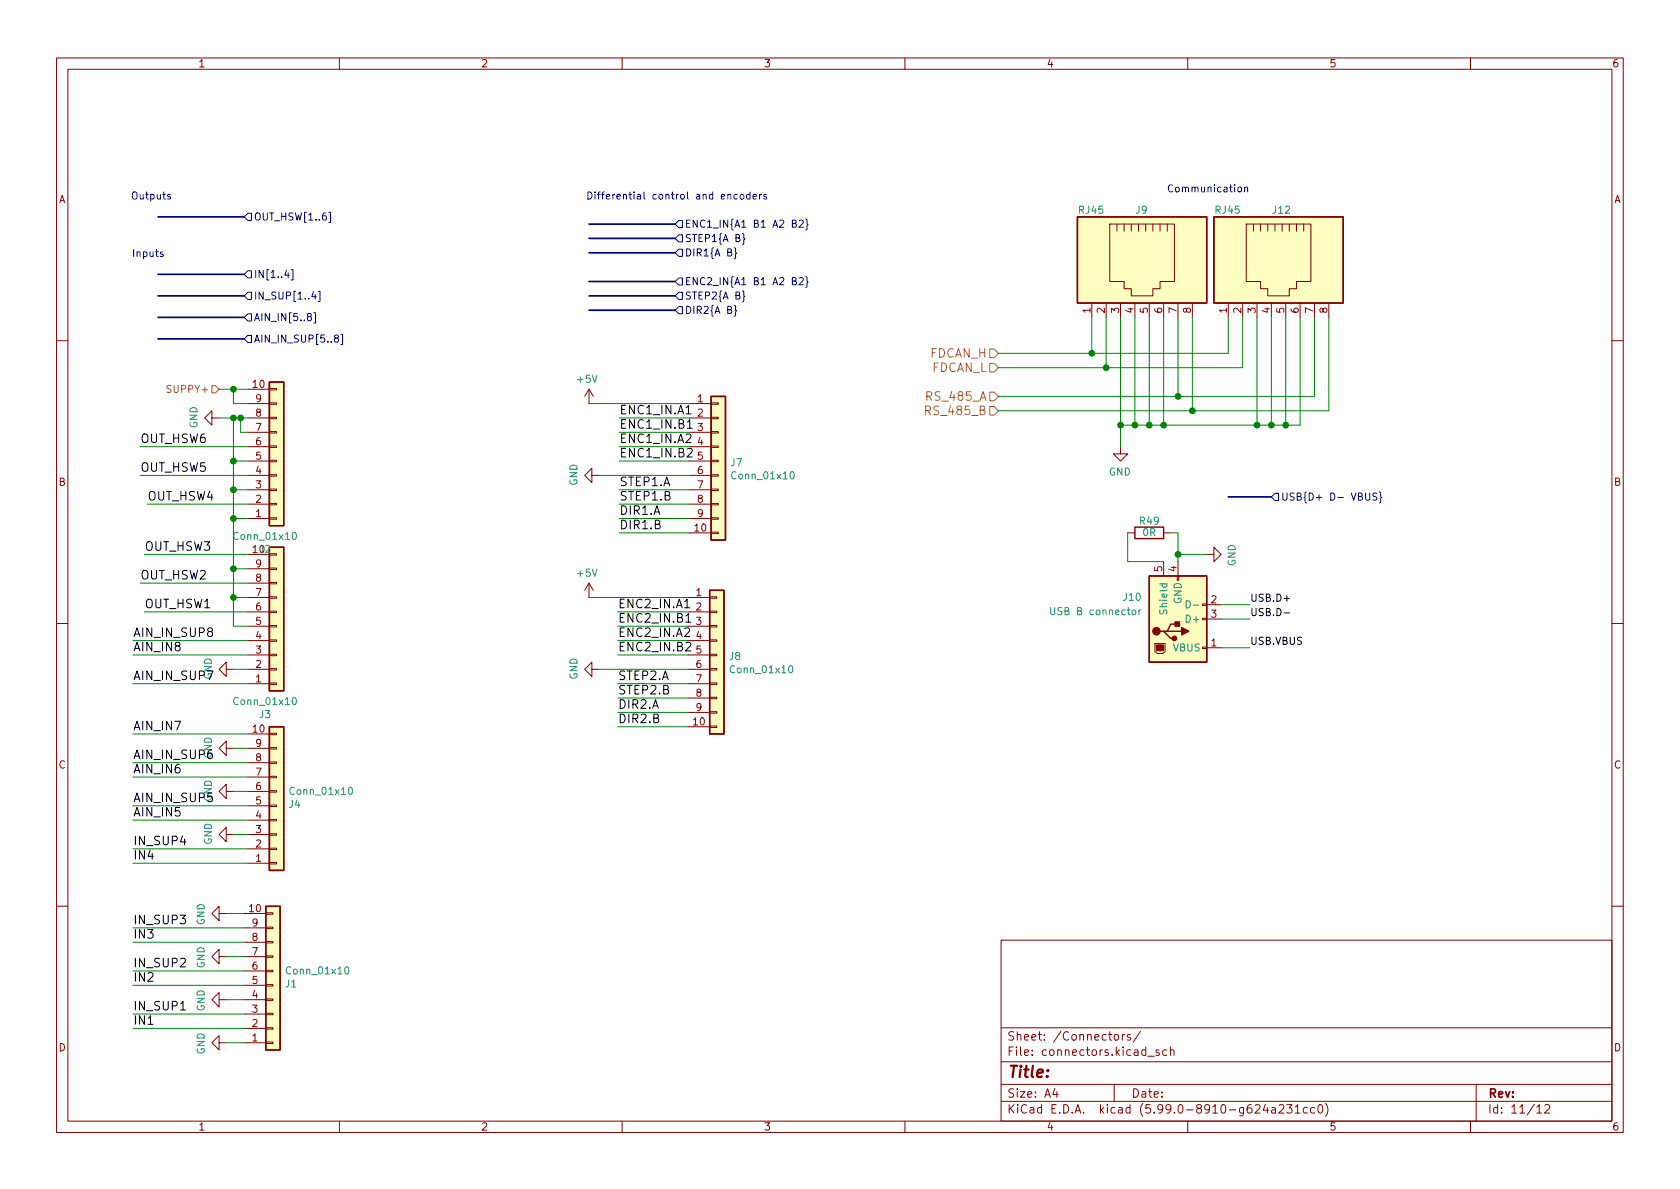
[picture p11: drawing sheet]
<svg xmlns="http://www.w3.org/2000/svg" width="297mm" height="210mm" viewBox="0 0 297 210" stroke-linecap="round" stroke-linejoin="round" font-family="sans-serif">
<g fill="none" stroke="#840000" stroke-width=".18">
<path d="M10 10.2h277v190.1h-277zM12 12.2h273v186.1h-273zM60 10.2v2M110 10.2v2M160 10.2v2M210 10.2v2M260 10.2v2M196.2 39.6h11.4v10.2h-2.5v1.2h-1.3v1.3h-3.8v-1.3h-1.2v-1.2h-2.6zM197.5 39.6v1.3M198.8 39.6v1.3M200 39.6v1.3M201.3 39.6v1.3"/>
<path d="M202.6 39.6v1.3M203.8 39.6v1.3M205.1 39.6v1.3M206.4 39.6v1.3M220.3 39.6h11.5v10.2h-2.6v1.2h-1.2v1.3h-3.8v-1.3h-1.3v-1.2h-2.6zM221.6 39.6v1.3M222.9 39.6v1.3M224.2 39.6v1.3M225.4 39.6v1.3M226.7 39.6v1.3M228 39.6v1.3M229.2 39.6v1.3"/>
<path d="M230.5 39.6v1.3M193 53.6v2.5M195.6 53.6v2.5M198.1 53.6v2.5M200.7 53.6v2.5M203.2 53.6v2.5M205.7 53.6v2.5M208.3 53.6v2.5M210.8 53.6v2.5M217.2 53.6v2.5M219.7 53.6v2.5M222.2 53.6v2.5"/>
<path d="M224.8 53.6v2.5M227.3 53.6v2.5M229.9 53.6v2.5M232.4 53.6v2.5M234.9 53.6v2.5M10 60.2h2M37.5 73.9v1.3l-1.3-1.3 1.3-1.3v1.3h1.2M43.8 68.8h3.8M43.8 79h3.8M43.8 76.4h3.8M43.8 73.9h3.8M43.8 71.4h3.8"/>
<path d="M47.6 68.7h1.3v.3h-1.3zM47.6 71.2h1.3v.3h-1.3zM47.6 73.8h1.3v.2h-1.3zM47.6 76.3h1.3v.3h-1.3zM47.6 78.9h1.3v.2h-1.3zM104.1 68.8l.8 1.3M104.1 68.8v2.6M104.1 68.8l-.7 1.3M121.9 79h3.8M121.9 76.4h3.8M121.9 73.9h3.8M121.9 71.4h3.8"/>
<path d="M125.7 78.9h1.3v.2h-1.3zM125.7 76.3h1.3v.3h-1.3zM125.7 73.8h1.3v.2h-1.3zM125.7 71.2h1.3v.3h-1.3zM198.1 79v1.3h-1.3l1.3 1.2 1.3-1.2h-1.3M285 60.2h2M43.8 98h3.8M43.8 91.7h3.8M43.8 89.1h3.8M43.8 86.6h3.8M43.8 84.1h3.8M43.8 81.5h3.8"/>
<path d="M47.6 97.9h1.3v.3h-1.3zM47.6 81.4h1.3v.3h-1.3zM47.6 83.9h1.3v.3h-1.3zM47.6 86.5h1.3v.2h-1.3zM47.6 89h1.3v.3h-1.3zM47.6 91.6h1.3v.2h-1.3zM104.6 84.1v1.2l-1.2-1.2 1.2-1.3v1.3h1.3M121.9 91.7h3.8M121.9 89.1h3.8M121.9 86.6h3.8M121.9 84.1h3.8M121.9 81.5h3.8"/>
<path d="M121.9 94.2h3.8M125.7 94.1h1.3v.3h-1.3zM125.7 91.6h1.3v.2h-1.3zM125.7 89h1.3v.3h-1.3zM125.7 86.5h1.3v.2h-1.3zM125.7 83.9h1.3v.3h-1.3zM125.7 81.4h1.3v.3h-1.3zM199.4 94.2h1.3M205.7 99.3v2.5M205.7 94.2h1.3M208.3 99.3v2.5M213.4 98h1.2v1.3l1.3-1.3-1.3-1.2v1.2"/>
<path d="M10 110.2h2M40 118.4v1.2l-1.3-1.2 1.3-1.3v1.3h1.3M43.8 118.4h3.8M43.8 115.8h3.8M43.8 113.3h3.8M43.8 110.7h3.8M43.8 108.2h3.8M43.8 105.7h3.8M43.8 103.1h3.8M43.8 100.6h3.8M47.6 100.5h1.3v.2h-1.3zM47.6 103h1.3v.2h-1.3z"/>
<path d="M47.6 105.5h1.3v.3h-1.3zM47.6 108.1h1.3v.2h-1.3zM47.6 110.6h1.3v.3h-1.3zM47.6 113.2h1.3v.2h-1.3zM47.6 115.7h1.3v.2h-1.3zM47.6 118.2h1.3v.3h-1.3zM104.1 103.1v2.6M104.1 103.1l.8 1.3M104.1 103.1l-.7 1.3M104.6 118.4v1.2l-1.2-1.2 1.2-1.3v1.3h1.3M121.7 118.4h3.8M121.7 115.8h3.8"/>
<path d="M121.7 113.3h3.8M121.7 110.7h3.8M121.7 108.2h3.8M121.7 105.7h3.8M125.5 118.2h1.2v.3h-1.2zM125.5 115.7h1.2v.2h-1.2zM125.5 113.2h1.2v.2h-1.2zM125.5 110.6h1.2v.3h-1.2zM125.5 108.1h1.2v.2h-1.2zM125.5 105.5h1.2v.3h-1.2zM204.2 113.8h1.8v1.4l-.4 .4h-1l-.4-.4zM208.2 101.8h.2v.8h-.2z"/>
<path d="M212.6 106.8h.8v.3h-.8zM212.6 109.3h.8v.3h-.8zM212.6 114.4h.8v.3h-.8zM213.4 114.5h2.5M213.4 106.9h2.5M213.4 109.5h2.5M285 110.2h2M40 139.9v1.3l-1.3-1.3 1.3-1.2v1.2h1.3M40 132.3v1.3l-1.3-1.3 1.3-1.2v1.2h1.3M43.8 129.8h3.8M43.8 139.9h3.8M43.8 137.4h3.8"/>
<path d="M43.8 134.9h3.8M43.8 132.3h3.8M43.8 120.9h3.8M47.6 129.7h1.3v.2h-1.3zM47.6 132.2h1.3v.3h-1.3zM47.6 134.7h1.3v.3h-1.3zM47.6 137.3h1.3v.2h-1.3zM47.6 139.8h1.3v.3h-1.3zM47.6 120.8h1.3v.2h-1.3zM121.7 120.9h3.8M121.7 128.5h3.8M121.7 123.4h3.8"/>
<path d="M121.7 126h3.8M125.5 128.4h1.2v.2h-1.2zM125.5 125.9h1.2v.2h-1.2zM125.5 123.3h1.2v.3h-1.2zM125.5 120.8h1.2v.2h-1.2zM40 147.6v1.2l-1.3-1.2 1.3-1.3v1.3h1.3M43.8 152.6h3.8M43.8 150.1h3.8M43.8 147.6h3.8M43.8 145h3.8M43.8 142.5h3.8M47.6 142.4h1.3v.2h-1.3z"/>
<path d="M47.6 144.9h1.3v.3h-1.3zM47.6 147.4h1.3v.3h-1.3zM47.6 150h1.3v.2h-1.3zM47.6 152.5h1.3v.3h-1.3zM10 160.2h2M38.7 161.5v-1.2l-1.2 1.2 1.2 1.3v-1.3h1.3M38.7 169.2v-1.3l-1.2 1.3 1.2 1.2v-1.2h1.3M38.7 176.8v-1.3l-1.2 1.3 1.2 1.2v-1.2h1.3M43.2 161.5h3.8M43.2 179.3h3.8M43.2 176.8h3.8M43.2 174.2h3.8"/>
<path d="M43.2 171.7h3.8M43.2 169.2h3.8M43.2 166.6h3.8M43.2 164.1h3.8M47 161.4h1.3v.3h-1.3zM47 164h1.3v.2h-1.3zM47 166.5h1.3v.2h-1.3zM47 169h1.3v.3h-1.3zM47 171.6h1.3v.2h-1.3zM47 174.1h1.3v.3h-1.3zM47 176.7h1.3v.2h-1.3zM47 179.2h1.3v.2h-1.3z"/>
<path d="M177 166.3h108v32h-108zM285 160.2h2M38.7 184.4v-1.3l-1.2 1.3 1.2 1.3v-1.3h1.3M43.2 184.4h3.8M43.2 181.9h3.8M47 181.7h1.3v.3h-1.3zM47 184.3h1.3v.2h-1.3zM60 198.3v2M110 198.3v2M160 198.3v2M177 194.8h108M177 191.8h108"/>
<path d="M177 187.8h108M177 181.8h108M186.5 192.5l-.4 1h1M186.9 193v1M197 191.8v3M197.1 183.1l.2-.2 .4 .2 .1 .5-.2 .3h-.3l-.2-.1zM198.4 182.9v1M198.9 182.9l-.3 .1-.2 .2M199.9 183l-.4-.1-.2 .2 .1 .3 .5 .1v.4h-.6M201.6 182.4l-1.2 1.9M202.9 186.8h1.2M204.9 185.7l-.3-.1-.2 .2v.3l.5 .1v.4h-.5"/>
<path d="M206.3 185.7l-.4-.1-.3 .3v.4l.1 .3h.6M206.9 185.8l.2-.2 .4 .1 .1 .9M206.9 185.1v1.5M210 198.3v2M223.7 195.3l-.3 1h.9M224.1 195.8v1M224.9 195.9h.5l.1 .9M225.5 196.2l-.5 .1a.29 .29 0 0 0-.2 .2 .29 .29 0 0 0 .2 .3h.5M226.1 195.5l.6-.2 .2 .2 .1 .3-.9 1h.9M227.5 195.3h.9l-.5 .6 .5 .1v.7l-.3 .1h-.4l-.2-.1M229 195.8l.4-.5v1.5M229 196.8h.9"/>
<path d="M231.1 195.9l-.4-.1-.3 .3v.4l.2 .3h.5M232.4 195.9l-.4-.1-.3 .3v.4l.2 .3h.5M233.2 195.4l.2-.1a.81 .81 0 0 1 .5 .7 .81 .81 0 0 1-.3 .8h-.1a.81 .81 0 0 1-.6-.6 .81 .81 0 0 1 .3-.8zM234.4 195.1a1.72 1.72 0 0 1 0 2.3M260 198.3v2M261 191.8v6.5M271.7 195.8l.5-.5v1.5M271.7 196.8h.9M273.1 195.5l.6-.2 .2 .2 .1 .3-.9 1h.9"/>
</g>
<g fill="#ffffc2" stroke="#ffffc2" stroke-width=".18">
<path d="M47.6 128.5h2.6v25.4h-2.6z"/>
<path d="M47.6 96.8h2.6v25.4h-2.6z"/>
<path d="M47 160.3h2.5v25.4h-2.5z"/>
<path d="M125.5 104.4h2.5v25.4h-2.5z"/>
<path d="M214.6 38.3h22.9v15.3h-22.9z"/>
<path d="M47.6 67.6h2.6v25.4h-2.6z"/>
<path d="M203.2 101.8h10.2v15.3h-10.2z"/>
<path d="M190.5 38.3h22.9v15.3h-22.9z"/>
<path d="M125.7 70.1h2.6v25.4h-2.6z"/>
</g>
<g fill="none" stroke="#840000" stroke-width=".25">
<path d="M190.5 38.3h22.9v15.3h-22.9zM214.6 38.3h22.9v15.3h-22.9zM47.6 67.6h2.6v25.4h-2.6zM125.7 70.1h2.6v25.4h-2.6zM47.6 96.8h2.6v25.4h-2.6zM200.7 93.2h5v2h-5zM125.5 104.4h2.5v25.4h-2.5zM203.2 101.8h10.2v15.3h-10.2zM205.1 111.6h.6l1.3 1.3h.6M206.4 111.6h2.5M208.3 110.4h-1.3l-.6 1.2h-.7M47.6 128.5h2.6v25.4h-2.6z"/>
<path d="M47 160.3h2.5v25.4h-2.5z"/>
</g>
<g fill="none" stroke="#008484" stroke-width=".18">
<path d="M47 96.6l.5-.2 .2 .4-.8 .9h.8M51.8 94.2l.2-.1a.68 .68 0 0 1 .4 .7 .68 .68 0 0 1-.4 .6l-.2-.1-.1-.4zM139.9 83.5l.1-.1a.68 .68 0 0 1 .4 .7 .68 .68 0 0 1-.4 .6 .84 .84 0 0 1-.1-1.2zM139.6 117.8l.1-.1a.68 .68 0 0 1 .5 .6 .68 .68 0 0 1-.5 .7 .84 .84 0 0 1-.1-1.2zM185.8 107.4v1.1l.2 .2h.2l.3-.2v-1.1M200.2 108l.2-.1 .4 .1v.5l-.1 .1-.3 .1-.2-.1zM201.4 107.9v.8M201.7 107.9l-.3 .2M209.7 106.2a.64 .64 0 0 1 .8 .7 .64 .64 0 0 1-.8 .6zM211 107h1M51.8 123.5l.2-.2a.68 .68 0 0 1 .4 .7 .68 .68 0 0 1-.4 .6l-.2-.1-.1-.4zM61.8 139.3l.1-.1a.68 .68 0 0 1 .4 .6 .68 .68 0 0 1-.4 .7 .84 .84 0 0 1-.1-1.2z"/>
<path d="M61.1 171h.2a.68 .68 0 0 1 .4 .6 .68 .68 0 0 1-.4 .6 .84 .84 0 0 1-.2-1.2z"/>
</g>
<g fill="#840000" stroke="#840000" stroke-width=".25">
<path d="M207.8 110h.7v.7h-.7z"/>
<path d="M208.9 111l1.3 .6-1.3 .7z"/>
<circle cx="204.5" cy="111.6" r=".63"/>
<circle cx="207.6" cy="112.9" r=".38"/>
</g>
<path d="M204.5 114h1.2v1.1h-1.2z" fill="#840000" stroke="#840000" stroke-width=".18"/>
<path d="M30.2 68.2l-.4-.1-.2 .2v.3l.5 .3 .1 .3-.2 .2-.5-.1M37.5 68.2h.6l.6 .6-.6 .7h-.6zM175 71.9h.8l.7 .7-.7 .8h-.8zM175 61.7h.8l.7 .8-.7 .7h-.8zM175 64.3h.8l.7 .7-.7 .8h-.8zM175 69.3h.8l.7 .8-.7 .8h-.8z" fill="none" stroke="#848400" stroke-width=".18"/>
<g fill="none" stroke="#000084" stroke-width=".18">
<path d="M43.8 37.7h.6v1.3h-.6l-.6-.7zM58.2 37.5h.3v1.8h-.3M120 39h.6v1.3h-.6l-.6-.7zM140.1 39.5h.5l.2-.2-.1-.3-.6-.1v1.3h.5l.2-.1v-.3l-.3-.3M141.3 39l.5-.1 .2 .4-.8 .9h.8M142.5 38.7l.2 .2v.6l.2 .2-.2 .2v.6l-.2 .2M43.8 51.7h.6v1.3h-.6l-.6-.7zM43.8 47.9h.6v1.2h-.6l-.6-.6zM43.8 55.5h.6v1.3h-.6l-.6-.7zM43.8 59.3h.6v1.3h-.6l-.6-.7zM50.7 47.8l-.4 .9h.8M51.5 47.7h.3v1.8h-.3"/>
<path d="M54.6 56l-.3-.3 .1-.1 .2-.2 .3 .1 .2 .2-.1 .2-.5 .1-.2 .2v.3l.3 .2 .3-.1 .2-.1-.1-.4-.2-.1M55.4 51.6l-.3 .9h.8M55.5 55.3h.3v1.8h-.3M55.7 52v.9M56.3 51.5h.3v1.8h-.3M59.4 59.8l-.3-.3 .1-.1 .2-.2 .3 .1 .1 .2v.2l-.6 .1-.1 .2 .1 .4 .2 .1h.3l.1-.2v-.3l-.2-.2M60.3 59.1h.3v1.8h-.3M119.4 42.2l.6-.7h.6v1.3h-.6zM120 54.2h.6v1.3h-.6l-.6-.6zM120 51.7h.6v1.3h-.6l-.6-.7zM120 49.1h.6v1.3h-.6l-.6-.6zM120 44.1h.6v1.2h-.6l-.6-.6z"/>
<path d="M129.8 54l.3 .2v.6l.1 .1-.1 .2v.6l-.3 .2M129.8 43.8l.3 .2v.6l.1 .2-.1 .2v.6l-.3 .2M131.3 51.4l.2 .2v.6l.2 .2-.2 .2v.6l-.2 .2M131.3 41.3l.2 .2v.6l.2 .1-.2 .2v.6l-.2 .2M140.1 49.7l.5-.1 .2-.2-.1-.2-.6-.1v1.3h.5l.2-.2v-.3l-.3-.2M141.3 49.2l.5-.1 .2 .3-.8 1h.8M142.5 48.9l.2 .2v.6l.2 .2-.2 .2v.6l-.2 .1M225.4 87.2h.7v1.3h-.7l-.6-.6zM241.5 87.2v1l.2 .3 .4-.1 .1-.2v-1M243.5 87.2h-.5l-.2 .1v.4l.5 .2 .2 .3-.3 .3-.5-.1M243.9 87l.2 .2v.6l.2 .2-.2 .2v.6l-.2 .1"/>
</g>
<path d="M121.3 73.2h.9M121.5 79.4l.6-.1 .2 .1 .1 .3-.9 1.1h.9M121.5 74.6l.5-.4v1.5M121.5 75.7h.9M121.1 107.5h.8M121.3 113.7l.6-.1 .2 .1v.3l-.9 1.1h.9M121.3 108.9l.4-.4v1.5M121.3 110h.8M227 108.4h1M227 105.8h1M31.9 178.6h.9" fill="none" stroke="#000" stroke-width=".18"/>
<g fill="none" stroke="#0000c2" stroke-width=".18">
<path d="M103.9 33.9a.64 .64 0 0 1 .8 .7 .64 .64 0 0 1-.8 .6zM105.2 33.9v.2M105.2 34.4v.8M105.6 34.4h.5M106.1 33.9l-.3 .2v1.1M106.4 34.4h.4M106.8 33.9l-.3 .2v1.1M107.2 34.8l.6-.1v-.3h-.4l-.2 .1 .1 .6h.5M134.3 34.4v.8M134.7 34.4l-.4 .2M135.5 34.4h-.3l-.2 .1 .1 .2 .4 .1v.3h-.5M207.4 32.8a.6 .6 0 0 0-.9 .4 .6 .6 0 0 0 .6 .7l.3-.1"/>
<path d="M220.1 33.2l.1-.1 .3 .1 .1 .7"/>
</g>
<path d="M27.9 38.3h15.3M104.1 39.6h15.3M27.9 59.9h15.3M27.9 56.1h15.3M27.9 48.5h15.3M27.9 52.3h15.3M104.1 44.7h15.3M104.1 42.2h15.3M104.1 49.8h15.3M104.1 52.3h15.3M104.1 54.9h15.3M217.2 87.9h7.6" fill="none" stroke="#000084" stroke-width=".3"/>
<g fill="none" stroke="#008400" stroke-width=".18">
<path d="M193 56.1v6.4M195.6 56.1v8.9M198.1 56.1v22.9M200.7 56.1v19.1M203.2 56.1v19.1M205.7 56.1v19.1M208.3 56.1v14M210.8 56.1v16.5M217.2 56.1v6.4h-40.7M219.7 56.1v8.9h-43.2M222.2 56.1v19.1M224.8 56.1v19.1"/>
<path d="M227.3 56.1v19.1M229.9 56.1v19.1h-31.8M232.4 56.1v14h-55.9M234.9 56.1v16.5h-58.4M24.8 79h19M38.7 73.9h5.1M38.7 68.8h5.1M41.3 68.8v2.6h2.5M41.3 73.9v36.8h2.5M42.5 73.9v2.5h1.3M104.1 71.4h17.8M109.5 73.9h12.4"/>
<path d="M109.5 76.4h12.4M109.5 79h12.4M24.8 84.1h19M25.5 98h18.3M26 89.1h17.8M41.3 86.6h2.5M41.3 81.5h2.5M41.3 91.7h2.5M105.9 84.1h16M109.5 86.6h12.4M109.5 81.5h12.4M109.5 91.7h12.4"/>
<path d="M109.5 94.2h12.4M109.5 89.1h12.4M199.4 94.2v5.1h6.3M207 94.2h1.3v5.1M208.3 98h5.1M23.5 115.8h20.3M23.5 113.3h20.3M24.8 103.1h19M25.5 108.2h18.3M41.3 100.6h2.5M41.3 118.4h2.5M41.3 105.7h2.5"/>
<path d="M104.1 105.7h17.6M105.9 118.4h15.8M109.2 115.8h12.5M109.2 108.2h12.5M109.2 113.3h12.5M109.2 110.7h12.5M215.9 109.5h5.1M215.9 114.5h5.1M215.9 106.9h5.1M23.5 120.9h20.3M23.5 129.8h20.3M23.5 137.4h20.3"/>
<path d="M23.5 134.9h20.3M41.3 132.3h2.5M41.3 139.9h2.5M109.2 120.9h12.5M109.2 126h12.5M109.2 123.4h12.5M109.2 128.5h12.5M23.5 150.1h20.3M23.5 152.6h20.3M23.5 142.5h20.3M23.5 145h20.3M41.3 147.6h2.5"/>
<path d="M23.5 164.1h19.7M23.5 166.6h19.7M23.5 171.7h19.7M23.5 174.2h19.7M23.5 179.3h19.7M40 161.5h3.2M40 169.2h3.2M40 176.8h3.2M23.5 181.9h19.7M40 184.4h3.2"/>
</g>
<g fill="#008400" stroke="#008400" stroke-width=".18">
<circle cx="208.3" cy="70.1" r=".51"/>
<circle cx="210.8" cy="72.6" r=".51"/>
<circle cx="195.6" cy="65" r=".51"/>
<circle cx="41.3" cy="100.6" r=".51"/>
<circle cx="41.3" cy="105.7" r=".51"/>
<circle cx="41.3" cy="68.8" r=".51"/>
<circle cx="41.3" cy="73.9" r=".51"/>
<circle cx="42.5" cy="73.9" r=".51"/>
<circle cx="193" cy="62.5" r=".51"/>
<circle cx="198.1" cy="75.2" r=".51"/>
<circle cx="200.7" cy="75.2" r=".51"/>
<circle cx="41.3" cy="86.6" r=".51"/>
<circle cx="41.3" cy="91.7" r=".51"/>
<circle cx="41.3" cy="81.5" r=".51"/>
<circle cx="203.2" cy="75.2" r=".51"/>
<circle cx="205.7" cy="75.2" r=".51"/>
<circle cx="222.3" cy="75.2" r=".51"/>
<circle cx="208.3" cy="98" r=".51"/>
<circle cx="224.8" cy="75.2" r=".51"/>
<circle cx="227.3" cy="75.2" r=".51"/>
</g>
<text font-size="2.8" fill="#840000" x="178" y="190.6">Title:</text>
<g font-size="2.1" fill="#848400">
<text x="164.4" y="63.2">FDCAN_H</text>
<text x="164.6" y="65.8">FDCAN_L</text>
<text x="164.2" y="70.9">RS_485_A</text>
<text x="164.2" y="73.4">RS_485_B</text>
</g>
<g font-size="2.1">
<text x="109.5" y="73.3">ENC1_IN.A1</text>
<text x="109.5" y="75.8">ENC1_IN.B1</text>
<text x="24.8" y="83.4">OUT_HSW5</text>
<text x="24.8" y="78.3">OUT_HSW6</text>
<text x="109.5" y="80.9">ENC1_IN.B2</text>
<text x="109.5" y="78.3">ENC1_IN.A2</text>
<text x="26" y="88.5">OUT_HSW4</text>
<text x="109.5" y="88.5">STEP1.B</text>
<text x="109.5" y="86">STEP1.A</text>
<text x="109.5" y="93.6">DIR1.B</text>
<text x="109.5" y="91">DIR1.A</text>
<text x="25.5" y="97.4">OUT_HSW3</text>
<text x="24.8" y="102.5">OUT_HSW2</text>
<text x="25.5" y="107.6">OUT_HSW1</text>
<text x="109.2" y="107.6">ENC2_IN.A1</text>
<text x="23.5" y="112.6">AIN_IN_SUP8</text>
<text x="109.2" y="112.6">ENC2_IN.A2</text>
<text x="109.2" y="110.1">ENC2_IN.B1</text>
<text x="23.5" y="115.2">AIN_IN8</text>
<text x="109.2" y="115.2">ENC2_IN.B2</text>
<text x="23.5" y="120.3">AIN_IN_SUP7</text>
<text x="109.2" y="125.3">DIR2.A</text>
<text x="109.2" y="122.8">STEP2.B</text>
<text x="109.2" y="120.3">STEP2.A</text>
<text x="23.5" y="129.1">AIN_IN7</text>
<text x="109.2" y="127.9">DIR2.B</text>
<text x="23.5" y="136.8">AIN_IN6</text>
<text x="23.5" y="134.2">AIN_IN_SUP6</text>
<text x="23.5" y="141.8">AIN_IN_SUP5</text>
<text x="23.5" y="144.4">AIN_IN5</text>
<text x="23.5" y="149.5">IN_SUP4</text>
<text x="23.5" y="152">IN4</text>
<text x="23.5" y="163.4">IN_SUP3</text>
<text x="23.5" y="166">IN3</text>
<text x="23.5" y="171.1">IN_SUP2</text>
<text x="23.5" y="173.6">IN2</text>
<text x="23.5" y="178.7">IN_SUP1</text>
<text x="23.5" y="181.2">IN1</text>
</g>
<g font-size="2.1" fill="#840000">
<text x="178" y="184">Sheet: /Connectors/</text>
<text x="178" y="186.7">File: connectors.kicad_sch</text>
<text x="178" y="196.9">KiCad E.D.A. kicad (5.99.0-8910-g624a231cc0)</text>
<text x="178" y="194.1">Size: A4</text>
<text x="200" y="194.1">Date:</text>
<text x="263" y="194.1">Rev:</text>
<text x="263" y="196.9">Id: 11/12</text>
</g>
<g font-size="1.8" fill="#840000">
<text x="35" y="11.9">1</text>
<text x="85" y="11.9">2</text>
<text x="135" y="11.9">3</text>
<text x="185" y="11.9">4</text>
<text x="235" y="11.9">5</text>
<text x="285" y="11.9">6</text>
<text x="10.3" y="35.9">A</text>
<text x="285.3" y="35.9">A</text>
<text x="192.8" y="55.4" transform="rotate(-90 192.8 55.4)">1</text>
<text x="195.3" y="55.4" transform="rotate(-90 195.3 55.4)">2</text>
<text x="197.9" y="55.4" transform="rotate(-90 197.9 55.4)">3</text>
<text x="200.4" y="55.4" transform="rotate(-90 200.4 55.4)">4</text>
<text x="202.9" y="55.4" transform="rotate(-90 202.9 55.4)">5</text>
<text x="205.5" y="55.4" transform="rotate(-90 205.5 55.4)">6</text>
<text x="208" y="55.4" transform="rotate(-90 208 55.4)">7</text>
<text x="210.6" y="55.4" transform="rotate(-90 210.6 55.4)">8</text>
<text x="216.9" y="55.4" transform="rotate(-90 216.9 55.4)">1</text>
<text x="219.5" y="55.4" transform="rotate(-90 219.5 55.4)">2</text>
<text x="222" y="55.4" transform="rotate(-90 222 55.4)">3</text>
<text x="224.5" y="55.4" transform="rotate(-90 224.5 55.4)">4</text>
<text x="227.1" y="55.4" transform="rotate(-90 227.1 55.4)">5</text>
<text x="229.6" y="55.4" transform="rotate(-90 229.6 55.4)">6</text>
<text x="232.2" y="55.4" transform="rotate(-90 232.2 55.4)">7</text>
<text x="234.7" y="55.4" transform="rotate(-90 234.7 55.4)">8</text>
<text x="44.7" y="68.6">10</text>
<text x="45.2" y="71.1">9</text>
<text x="123.3" y="71.1">1</text>
<text x="45.2" y="76.2">7</text>
<text x="45.2" y="73.7">8</text>
<text x="123.3" y="73.7">2</text>
<text x="123.3" y="76.2">3</text>
<text x="45.2" y="83.8">4</text>
<text x="45.2" y="81.3">5</text>
<text x="45.2" y="78.7">6</text>
<text x="123.3" y="78.7">4</text>
<text x="123.3" y="81.3">5</text>
<text x="123.3" y="83.8">6</text>
<text x="10.3" y="85.9">B</text>
<text x="45.2" y="88.9">2</text>
<text x="45.2" y="86.4">3</text>
<text x="123.3" y="86.4">7</text>
<text x="123.3" y="88.9">8</text>
<text x="285.3" y="85.9">B</text>
<text x="45.2" y="91.4">1</text>
<text x="122.8" y="94">10</text>
<text x="123.3" y="91.4">9</text>
<text x="45.2" y="100.3">9</text>
<text x="205.5" y="101.1" transform="rotate(-90 205.5 101.1)">5</text>
<text x="208" y="101.1" transform="rotate(-90 208 101.1)">4</text>
<text x="45.2" y="107.9">6</text>
<text x="45.2" y="105.4">7</text>
<text x="45.2" y="102.9">8</text>
<text x="123.1" y="105.4">1</text>
<text x="123.1" y="107.9">2</text>
<text x="214.1" y="106.7">2</text>
<text x="45.2" y="113">4</text>
<text x="45.2" y="110.5">5</text>
<text x="123.1" y="110.5">3</text>
<text x="123.1" y="113">4</text>
<text x="214.1" y="109.2">3</text>
<text x="45.2" y="118.1">2</text>
<text x="45.2" y="115.6">3</text>
<text x="123.1" y="115.6">5</text>
<text x="123.1" y="118.1">6</text>
<text x="214.1" y="114.3">1</text>
<text x="45.2" y="120.6">1</text>
<text x="123.1" y="120.6">7</text>
<text x="123.1" y="123.2">8</text>
<text x="123.1" y="125.7">9</text>
<text x="44.7" y="129.5">10</text>
<text x="122.6" y="128.3">10</text>
<text x="10.3" y="135.9">C</text>
<text x="45.2" y="137.2">7</text>
<text x="45.2" y="134.6">8</text>
<text x="45.2" y="132.1">9</text>
<text x="285.3" y="135.9">C</text>
<text x="45.2" y="142.2">5</text>
<text x="45.2" y="139.7">6</text>
<text x="45.2" y="149.9">2</text>
<text x="45.2" y="147.3">3</text>
<text x="45.2" y="144.8">4</text>
<text x="45.2" y="152.4">1</text>
<text x="44.1" y="161.3">10</text>
<text x="44.6" y="166.4">8</text>
<text x="44.6" y="163.8">9</text>
<text x="44.6" y="174">5</text>
<text x="44.6" y="171.4">6</text>
<text x="44.6" y="168.9">7</text>
<text x="44.6" y="179.1">3</text>
<text x="44.6" y="176.5">4</text>
<text x="10.3" y="185.9">D</text>
<text x="44.6" y="184.1">1</text>
<text x="44.6" y="181.6">2</text>
<text x="285.3" y="185.9">D</text>
<text x="35" y="199.9">1</text>
<text x="85" y="199.9">2</text>
<text x="135" y="199.9">3</text>
<text x="185" y="199.9">4</text>
<text x="235" y="199.9">5</text>
<text x="285" y="199.9">6</text>
</g>
<g font-size="1.8" fill="#0000c2">
<text x="23.7" y="35.3">Outputs</text>
<text x="108.2" y="35.3">Differential control and encoders</text>
<text x="207.6" y="34">Communication</text>
<text x="23.9" y="45.4">Inputs</text>
</g>
<g font-size="1.8" fill="#000084">
<text x="44.8" y="39">OUT_HSW[1..6]</text>
<text x="121" y="40.3">ENC1_IN{A1 B1 A2 B2}</text>
<text x="121" y="45.3">DIR1{A B}</text>
<text x="121" y="42.8">STEP1{A B}</text>
<text x="44.8" y="53">IN_SUP[1..4]</text>
<text x="44.8" y="49.1">IN[1..4]</text>
<text x="121" y="53">STEP2{A B}</text>
<text x="121" y="50.4">ENC2_IN{A1 B1 A2 B2}</text>
<text x="44.8" y="56.8">AIN_IN[5..8]</text>
<text x="121" y="55.5">DIR2{A B}</text>
<text x="44.8" y="60.6">AIN_IN_SUP[5..8]</text>
<text x="226.4" y="88.5">USB{D+ D- VBUS}</text>
</g>
<g font-size="1.8" fill="#008484">
<text x="190.8" y="37.8">RJ45</text>
<text x="200.8" y="37.8">J9</text>
<text x="214.9" y="37.8">RJ45</text>
<text x="225.1" y="37.8">J12</text>
<text x="102.2" y="67.7">+5V</text>
<text x="34.9" y="75.7" transform="rotate(-90 34.9 75.7)">GND</text>
<text x="129.2" y="82.4">J7</text>
<text x="102.1" y="85.9" transform="rotate(-90 102.1 85.9)">GND</text>
<text x="129.7" y="84.7">Conn_01x10</text>
<text x="196" y="84.1">GND</text>
<text x="41.7" y="95.5">Conn_01x10</text>
<text x="201.6" y="92.8">R49</text>
<text x="202.1" y="94.8">0R</text>
<text x="44.7" y="97.8">10</text>
<text x="102.2" y="102">+5V</text>
<text x="218.5" y="100.1" transform="rotate(-90 218.5 100.1)">GND</text>
<text x="198.7" y="106.2">J10</text>
<text x="208.9" y="106.8" transform="rotate(-90 208.9 106.8)">GND</text>
<text x="186.4" y="108.8">USB B connector</text>
<text x="206.4" y="108.2" transform="rotate(-90 206.4 108.2)">Shield</text>
<text x="210" y="110.1">D+</text>
<text x="129" y="116.7">J8</text>
<text x="129.4" y="119">Conn_01x10</text>
<text x="207.4" y="115.2">VBUS</text>
<text x="41.7" y="124.7">Conn_01x10</text>
<text x="102.1" y="120.2" transform="rotate(-90 102.1 120.2)">GND</text>
<text x="45.9" y="127">J3</text>
<text x="51.1" y="142.9">J4</text>
<text x="51.6" y="140.5">Conn_01x10</text>
<text x="37.4" y="149.4" transform="rotate(-90 37.4 149.4)">GND</text>
<text x="36.2" y="163.6" transform="rotate(-90 36.2 163.6)">GND</text>
<text x="36.2" y="171.3" transform="rotate(-90 36.2 171.3)">GND</text>
<text x="50.9" y="172.3">Conn_01x10</text>
<text x="36.2" y="178.9" transform="rotate(-90 36.2 178.9)">GND</text>
<text x="50.5" y="174.6">J1</text>
<text x="36.2" y="186.5" transform="rotate(-90 36.2 186.5)">GND</text>
</g>
<text font-size="1.8" fill="#848400" x="30.1" y="69.5">SUPPY+</text>
<g font-size="1.8">
<text x="221" y="106.4">USB.D+</text>
<text x="221" y="108.9">USB.D-</text>
<text x="221" y="114">USB.VBUS</text>
<text x="37.4" y="120.2" transform="rotate(-90 37.4 120.2)">GND</text>
<text x="37.4" y="134.2" transform="rotate(-90 37.4 134.2)">GND</text>
<text x="37.4" y="141.8" transform="rotate(-90 37.4 141.8)">GND</text>
</g>
</svg>
